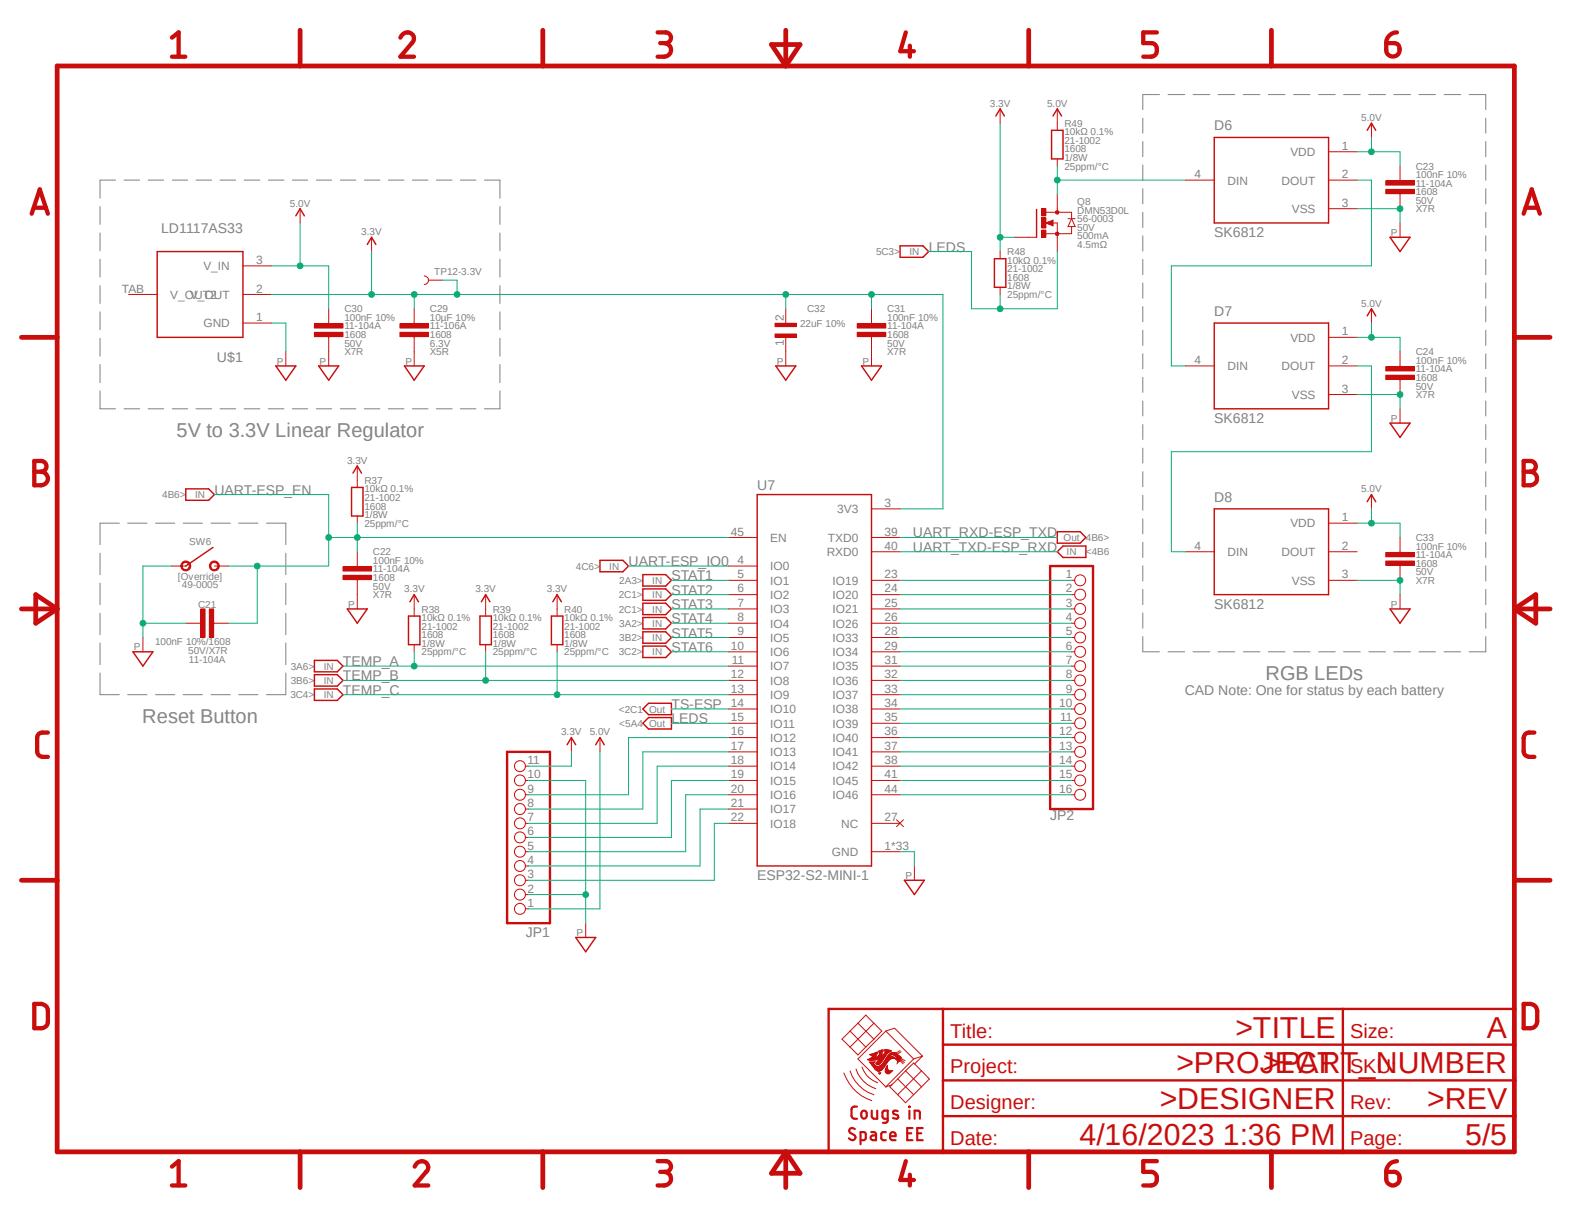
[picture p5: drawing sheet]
<svg xmlns="http://www.w3.org/2000/svg" width="279mm" height="216mm" viewBox="0 0 279 216" stroke-linecap="round" stroke-linejoin="round" font-family="sans-serif">
<path d="M3.4 3.1l272.6 209.7M276 3.1l-272.6 209.7" fill="none" stroke="#fff" stroke-width=".18"/>
<g fill="none" stroke="#808080" stroke-width=".18">
<path d="M206.1 16.8h-3v2.7M207.6 16.8h3M212 16.8h3M216.5 16.8h3M221 16.8h2.9M225.4 16.8h3M229.9 16.8h2.9M234.4 16.8h2.9M238.8 16.8h3M243.3 16.8h3M247.7 16.8h3M252.2 16.8h2.9"/>
<path d="M256.7 16.8h2.9M261.1 16.8h3v2.7M17.8 36.7v3.2M20.5 32h-2.7v3.2M22.1 32h2.7M26.3 32h2.8M30.6 32h2.8M34.8 32h2.8M39.1 32h2.8M43.4 32h2.8M47.7 32h2.8M51.9 32h2.8"/>
<path d="M56.2 32h2.8M60.5 32h2.7M64.8 32h2.7M69 32h2.8M73.3 32h2.8M77.6 32h2.7M81.8 32h2.8M86.1 32h2.8v3.2M88.9 36.7v3.2M203.1 21v2.7M203.1 25.1v2.8M203.1 29.3v2.7"/>
<path d="M203.1 33.5v2.7M203.1 37.7v2.7M264.1 21v2.7M264.1 25.1v2.8M264.1 29.3v2.7M264.1 33.5v2.7M264.1 37.7v2.7M17.8 41.4v3.2M17.8 46.1v3.1M17.8 50.8v3.1M17.8 55.4v3.2M88.9 41.4v3.2"/>
<path d="M88.9 46.1v3.1M88.9 50.8v3.1M88.9 55.4v3.2M203.1 41.9v2.7M203.1 46.1v2.7M203.1 50.3v2.7M203.1 54.5v2.7M203.1 58.7v2.7M264.1 41.9v2.7M264.1 46.1v2.7M264.1 50.3v2.7M264.1 54.5v2.7"/>
<path d="M264.1 58.7v2.7M17.8 60.1v3.2M17.8 64.8v3.2M17.8 69.5v3.1h2.7M22.1 72.6h2.7M26.3 72.6h2.8M30.6 72.6h2.8M34.8 72.6h2.8M39.1 72.6h2.8M43.4 72.6h2.8M47.7 72.6h2.8M51.9 72.6h2.8"/>
<path d="M56.2 72.6h2.8M60.5 72.6h2.7M64.8 72.6h2.7M69 72.6h2.8M73.3 72.6h2.8M77.6 72.6h2.7M81.8 72.6h2.8M88.9 69.5v3.1h-2.8M88.9 60.1v3.2M88.9 64.8v3.2M203.1 62.9v2.6M203.1 67.1v2.6"/>
<path d="M203.1 71.2v2.7M203.1 75.4v2.7M203.1 79.6v2.7M264.1 62.9v2.6M264.1 67.1v2.6M264.1 71.2v2.7M264.1 75.4v2.7M264.1 79.6v2.7M17.8 98.3v3.8M21.2 93h-3.4v3.8M22.7 93h3.4M27.6 93h3.5"/>
<path d="M32.6 93h3.4M37.5 93h3.4M42.4 93h3.4M47.4 93h3.4v3.8M50.8 98.3v3.8M203.1 83.8v2.7M203.1 88v2.7M203.1 92.2v2.7M203.1 96.4v2.7M264.1 83.8v2.7M264.1 88v2.7M264.1 92.2v2.7"/>
<path d="M264.1 96.4v2.7M17.8 103.6v3.8M17.8 109v3.8M17.8 114.3v3.8M17.8 119.6v3.8h3.4M50.8 119.6v3.8h-3.4M50.8 103.6v3.8M50.8 109v3.8M50.8 114.3v3.8M203.1 100.5v2.8M203.1 104.7v2.7M203.1 108.9v2.7"/>
<path d="M203.1 113.1v2.7h3M207.6 115.8h3M212 115.8h3M216.5 115.8h3M221 115.8h2.9M225.4 115.8h3M229.9 115.8h2.9M234.4 115.8h2.9M238.8 115.8h3M243.3 115.8h3M247.7 115.8h3M252.2 115.8h2.9"/>
<path d="M256.7 115.8h2.9M264.1 113.1v2.7h-3M264.1 100.5v2.8M264.1 104.7v2.7M264.1 108.9v2.7M22.7 123.4h3.4M27.6 123.4h3.5M32.6 123.4h3.4M37.5 123.4h3.4M42.4 123.4h3.4"/>
</g>
<g fill="none" stroke="#c90d0c" stroke-width=".85">
<path d="M10.2 11.7h259v193h-259zM53.3 5.4v6.3M96.5 5.4v6.3M137.1 7.9h5.1l-2.5 3.8zM139.7 5.4v6.3M182.8 5.4v6.3M226 5.4v6.3M3.8 59.9h6.4M269.2 59.9h6.3M3.8 108.2h6.4M6.3 105.7l3.9 2.5-3.9 2.5zM269.2 108.2h6.3"/>
<path d="M269.2 108.2l3.8-2.5v5zM3.8 156.4h6.4M269.2 156.4h6.3M53.3 204.7v6.3M96.5 204.7v6.3M139.7 204.7v6.3M139.7 204.7l2.5 3.8h-5.1zM182.8 204.7v6.3M226 204.7v6.3"/>
</g>
<g fill="none" stroke="#c90d0c" stroke-width=".76">
<path d="M30.6 6.7l1.1-.9v4.3M30.6 10.1h2.3M71.2 6.7a1.19 1.19 0 0 1 1.5-.9 1.19 1.19 0 0 1 .7 1.6l-2.2 2.7h2.4M116.9 5.8h1.4a.95 .95 0 0 1 1 .9 .95 .95 0 0 1-1 1h-1M118.1 7.7a1.21 1.21 0 0 1 1.2 1.2 1.21 1.21 0 0 1-1.2 1.2h-1.2M161 5.8l-1 3.3h2.4M161.7 8.1v2M205.6 5.8h-2.4v1.9h1.4a1.23 1.23 0 0 1 1 1.2 1.23 1.23 0 0 1-1 1.2h-1.4M246.4 7.7h1.4a1.21 1.21 0 0 1 .9 1.4 1.21 1.21 0 0 1-1.3 .9 1.09 1.09 0 0 1-1-1.2zM248.3 5.8a1.88 1.88 0 0 0-1.9 1.9M5.6 38l1.5-4.3 1.4 4.3M6 36.9h2.2"/>
<path d="M270.8 38l1.4-4.3 1.5 4.3M271.1 36.9h2.2M6.1 81.9h1.2a.95 .95 0 0 1 1 1 .95 .95 0 0 1-1 .9 1.21 1.21 0 0 1 1.2 1.2 1.21 1.21 0 0 1-1.2 1.2h-1.2zM6.1 83.8h1.2M270.8 81.9h1.2a.95 .95 0 0 1 1 1 .95 .95 0 0 1-1 .9 1.21 1.21 0 0 1 1.2 1.2 1.21 1.21 0 0 1-1.2 1.2h-1.2zM270.8 83.8h1.2M8.5 130.2h-1a.87 .87 0 0 0-.9 .9v2.4a.97 .97 0 0 0 .9 1h1M272.7 130.2h-.9a.94 .94 0 0 0-1 .9v2.4a.97 .97 0 0 0 1 1h.9M6.1 178.4a2.22 2.22 0 0 1 2.2 .5l.2 .7v1.9a1.13 1.13 0 0 1-1.2 1.2h-1.2zM270.8 178.4a2.07 2.07 0 0 1 2.2 .5l.2 .7v1.9a1.21 1.21 0 0 1-1.2 1.2h-1.2zM30.6 207.3l1.1-1v4.4M30.6 210.7h2.3"/>
<path d="M73.7 207.3a1.2 1.2 0 0 1 1.4-1 1.2 1.2 0 0 1 1 1.4l-2.4 3h2.4M116.9 206.3h1.4a.95 .95 0 0 1 1 1 .95 .95 0 0 1-1 .9h-1M118.1 208.2a1.21 1.21 0 0 1 1.2 1.2 1.21 1.21 0 0 1-1.2 1.3h-1.2M161 206.3l-1 3.4h2.4M161.7 208.7v2M205.6 206.3h-2.4v1.9h1.4a1.23 1.23 0 0 1 1 1.2 1.23 1.23 0 0 1-1 1.3h-1.4M246.4 208.2h1.4a1.2 1.2 0 0 1 1 1.4 1.2 1.2 0 0 1-1.3 1 1.2 1.2 0 0 1-1.1-1.1zM248.3 206.3a1.88 1.88 0 0 0-1.9 1.9"/>
</g>
<path d="M167.6 179.3v25.4M238.7 179.3v25.4M269.2 179.3h-121.9v25.4M167.6 198.3h101.6M167.6 192h101.6M167.6 185.6h101.6" fill="none" stroke="#c90d0c" stroke-width=".42"/>
<g fill="none" stroke="#c90d0c" stroke-width=".18">
<path d="M53.3 37.1v2.5M22.9 52.3h5M43.2 57.4h5.1M43.2 52.3h5.1M43.2 47.2h5.1M73.6 54.9v2.5M73.6 59.9v2.6M50.8 62.5v2.5M129.5 95.5h5.1M154.9 95.5h5.1M154.9 98h5.1M154.9 90.4h5.1"/>
<path d="M129.5 100.6h5.1M129.5 103.1h5.1M129.5 105.7h5.1M129.5 108.2h5.1M129.5 110.7h5.1M129.5 115.8h5.1M129.5 113.3h5.1M129.5 118.4h5.1M154.9 103.1h5.1M154.9 105.7h5.1M154.9 108.2h5.1M154.9 110.7h5.1"/>
<path d="M154.9 115.8h5.1M154.9 113.3h5.1M154.9 118.4h5.1M129.5 120.9h5.1M129.5 123.4h5.1M129.5 126h5.1M129.5 128.5h5.1M129.5 131.1h5.1M129.5 133.6h5.1M129.5 136.1h5.1M129.5 138.7h5.1M154.9 120.9h5.1"/>
<path d="M154.9 123.4h5.1M154.9 126h5.1M154.9 128.5h5.1M154.9 131.1h5.1M154.9 133.6h5.1M154.9 136.1h5.1M154.9 138.7h5.1M129.5 141.2h5.1M129.5 143.8h5.1M129.5 146.3h5.1M154.9 141.2h5.1M154.9 146.3h5.1"/>
<path d="M154.9 151.3h5.1M159.3 145.7l1.3 1.2M160.6 145.7l-1.3 1.2M150 190.7a7.9 7.9 0 0 0 4.9 4.9M151.1 190.3a6.6 6.6 0 0 0 4.2 4.2M151.1 186.1l1.4 1.4 1.4-1.4M151.1 183.2l2.8 2.9M152.1 189.9a5.5 5.5 0 0 0 3.6 3.6M152.5 181.8l1.4-1.4 2.8 2.8-1.4 1.5M152.5 181.8l-2.9 2.9 1.5 1.4M152.5 181.8l2.8 2.9M153.2 189.6a4.4 4.4 0 0 0 2.8 2.8"/>
<path d="M154.3 188.3h1.6M154.3 188.3h1.3M154.5 188.2l-.3 .1 .7 .1 1.3-.3-.3 .6M154.5 188.2h2.6M154.6 188.8h.8M154.6 187.4h1.1M154.6 188.8h.7M154.7 188.1h2.4M154.7 188.9h.5M154.7 187.5h1M154.7 188.9l.7 1M154.8 189h.5"/>
<path d="M154.8 188h2.4M154.9 189.1h.4M154.9 187.6h.8M154.9 187.3h.9M154.9 189.2h.5M154.9 187.9l-.4 .3M154.9 187.9h2.3M155 187.8h.6M155 189.3h.5M155.1 189.4h.5M155.1 187.7h.6M155.2 189.6h2"/>
<path d="M155.2 187.2h.7M155.2 188.9l.1 .2M155.3 189.7h1.8M155.3 184.7l-1.4 1.4M155.3 181.8l-4.2 4.3M155.3 189.1l.5 .4M155.4 189.8h1.6M155.4 189.9h1.5M155.4 189.9l.2 .2M155.5 188.7h.1M155.5 187.1h.4M155.5 190h1.3"/>
<path d="M155.5 188.7h-1l.2 .2M155.5 188.7l-.3 .2M155.6 190.1a.7 .7 0 0 0 .9 .1M155.6 190.1h1.2M155.7 190.2h1M155.7 189h.7M155.7 188.9h.8M155.7 187h.2M155.8 188.8h.7M155.8 190.2h.7M155.8 189.1h.5M155.8 187.8h1.5"/>
<path d="M155.9 188.8h.7M155.9 186.9h.1M155.9 186.9l-.3 1 .6-.3M155.9 186.9l-1.3 .5 .6 .3-.3 .2M155.9 188.7h.8M156 188.6h.8M156 187.7h1.4M156 188.5h.8M156.1 188.4h.8M156.1 187.7h1.3M156.1 188.3h.8M156.2 188.3h.8"/>
<path d="M156.2 187.6h1.2M156.2 186.8l.1 .3h.1l-.1 .3M156.2 187.5h.5M156.2 186.9h.6M156.2 186.8h.7M156.3 190.8h.1M156.3 189.5h.9M156.3 187h.5M156.3 187.4l-.1 .2M156.3 187.4h.4M156.3 187.3h.4M156.3 187.2h.5"/>
<path d="M156.4 190.7l.1-.1-.2 .2M156.4 187.1h.4M156.4 189.4l-1.2 .1M156.4 189.4h.9M156.4 186.7l-.2 .1M156.4 186.7h.5M156.5 190.7h-.3l.2 .2M156.5 189.3h.9M156.7 189.2h.7M156.7 186.6h.3l-.1 .3h-.7M156.7 186.6l-.3 .1M156.7 186.6h.2"/>
<path d="M156.7 190.2h-.2M156.7 187.4l.1 .2 .1-.1M156.8 186.9l-.1 .5M156.8 189.1h.7M156.8 189h.7M156.8 190l-.1 .2M156.9 188.9h.7M156.9 187.5h.6M157 188.8h.6M157 187.4h.6M157.1 188.2l-.5 .6a.57 .57 0 0 1-.9 .2l.2-.3M157.1 188.8h.6"/>
<path d="M157.1 188.8l-.7 .6M157.1 188.7h.7M157.1 187.3h.5M157.1 189.7l-.3 .3M157.2 187.2l-.3 .3M157.2 188.6h.6M157.2 187.2h.5M157.2 188.5h.7M157.3 188.4h.7M157.3 187.8l-.2 .4M157.3 187.1h.5M157.3 186.8h1"/>
<path d="M157.3 186.7h1M157.3 186.6h.8M157.3 187h.6M157.4 190.3h1.1M157.4 190.4h1.1M157.4 190.2h.6M157.4 190.2h.5M157.4 188.3h.7M157.4 190.5h1M157.4 190.1h.4M157.4 190h.4M157.4 186.9h.8"/>
<path d="M157.4 188.3h.8M157.4 186.9h.6M157.4 183.2l5 5M157.4 183.2l-4.9 5 5 5M157.4 183.2l1.6-.5 5 5M157.4 190.6h.9M157.4 189.9h.3M157.4 188.2h.9M157.5 189.8h.2M157.5 188.1h1.1M157.5 188.1l-.4 .7M157.5 190.7h.7"/>
<path d="M157.5 189.7h.2M157.6 189.7h.1M157.6 188h1.4M157.6 189.6h.1M157.6 187.9h1.4M157.6 189.5h.1M157.6 187.8h1.2M157.7 190.8h.3M157.7 189.4v-.1l-.3 .8v.5M157.7 189.4v.3M157.7 189.7l.1 .3M157.7 189.4h.1"/>
<path d="M157.7 187.7h.4M157.8 190l.3 .3M157.8 187.7h.3M157.9 187.6h.3M157.9 187.5h.4M158 187.4h1.6M158.2 186.9l-.5 .3-.4 .6M158.2 186.9l.3-.2-1.2-.2v.3h.1l-.2 .4M158.2 190.3l.5-.1-.7 .6h-.3l-.3-.2M158.2 187.2h1.1M158.3 187.5l-.3 .2 .7 .1 .5 .4M158.3 187.1h.9"/>
<path d="M158.3 187.1a1.08 1.08 0 0 1 1.4 .4l.5 .4M158.3 187.1l-.8 1M158.3 187.5a.79 .79 0 0 1 1.1 .7h-.1l.2 .3M158.5 190.2h.1M158.8 187.5h.8M159 187.6h.8M159 188.1l.2 .1M159.1 187.7h.8M159.2 188.2h.1M159.2 188.1a1.53 1.53 0 0 0-1.8 1l-.3 .6M159.2 187.7h.8M159.3 187.8h.8"/>
<path d="M159.3 188.3h.8M159.3 187.9h.9M159.3 188h.8M159.4 188.3h.6M159.4 188.2h.7M159.4 188.1h.7M159.5 188.4h.5M159.5 188.8l-.1 .3M159.5 188.6h.3M159.5 188.5h.4M159.5 188.5l.1 .2M159.6 191.7l-1.4 1.4 1.4 1.4"/>
<path d="M159.6 191.7l2.8 2.8M159.6 188.8h.1M159.6 188.7h.1M159.6 188.7l-.1 .1M159.9 188.4l.6 .6M160 186.7l-.8 .5M160 188.4l-.4 .3M160.1 188.3l.6 .5M160.1 188.3l-.1 .1M160.1 188.1l.8 .4M160.1 186.9l-.7 .4h-1.3M160.2 187.9l-.1 .4"/>
<path d="M161 190.3l1.4-1.4 1.4 1.4M161 190.3l-1.4 1.4M161 190.3l2.8 2.8M162.4 188.2l-5 4.9 1.1-.3M163.8 190.3l1.4 1.4-4.2 4.3-1.4-1.5M163.8 190.3l-4.2 4.2M164 187.7l-1.6 .5M164 187.7l-1.4 1.4"/>
</g>
<g fill="none" stroke="#c90d0c" stroke-width=".38">
<path d="M152.3 196.6l-.7 .1-.3 .4 .1 1.4 .4 .3h.5M153.2 197.6a.49 .49 0 0 1 .5-.2 .49 .49 0 0 1 .4 .4v.5a.49 .49 0 0 1-.5 .5 .49 .49 0 0 1-.5-.5zM154.9 197.4v1l.4 .4h.6v-1.4M157.8 198.8h-.6l-.3-.2-.1-.9 .2-.3h.8v1.7l-.4 .4h-.5M159.6 197.4a.61 .61 0 0 0-.9 .2l.2 .4 .6 .2 .2 .3a.63 .63 0 0 1-1 .2M161.6 196.6l.1 .1zM161.6 197.4v1.4M162.6 198.8v-1.4h.6l.2 .1 .1 1.3M151.9 200.6a.6 .6 0 0 0-1 .3l.3 .4 .6 .4a.51 .51 0 0 1 .2 .7 .51 .51 0 0 1-.7 .2l-.4-.3M153 202.6h.5l.3-.2 .1-.9-.2-.3h-.7v2.1M154.9 201.2h.6l.2 .3v1.1h-.5a.42 .42 0 0 1-.5-.4 .42 .42 0 0 1 .5-.4h.5M157.4 201.2h-.6l-.2 .3 .1 .9 .3 .2h.4"/>
<path d="M158.2 201.9h1a.51 .51 0 0 0-.4-.7 .51 .51 0 0 0-.6 .4l.1 .8 .3 .2h.6M161.2 201.4h.8M162.2 200.4h-1v2.2h1M163 201.4h.7M164 200.4h-1v2.2h1"/>
</g>
<path d="M52.6 38.4l.7-1.3 .8 1.3M27.9 44.7h15.3v15.2h-15.3zM49 65h3.6l-1.8 2.6zM134.6 87.9h20.3v66h-20.3z" fill="none" stroke="#c90d0c" stroke-width=".25"/>
<path d="M71.1 57.5h5.1v.8h-5.1z" fill-rule="evenodd" fill="#c90d0c"/>
<path d="M71.1 57.5h5.1v.8h-5.1z" fill="none" stroke="#c90d0c" stroke-width=".18"/>
<path d="M71.1 59.1h5.1v.7h-5.1z" fill-rule="evenodd" fill="#c90d0c"/>
<path d="M58.4 54.9v2.5M58.4 59.9v2.6M71.1 59.1h5.1v.7h-5.1zM73.6 57.4v.1M73.6 59.8v.1" fill="none" stroke="#c90d0c" stroke-width=".18"/>
<path d="M55.9 57.5h5.1v.8h-5.1z" fill-rule="evenodd" fill="#c90d0c"/>
<path d="M55.9 57.5h5.1v.8h-5.1z" fill="none" stroke="#c90d0c" stroke-width=".18"/>
<path d="M55.9 59.1h5.1v.7h-5.1z" fill-rule="evenodd" fill="#c90d0c"/>
<path d="M55.9 59.1h5.1v.7h-5.1zM58.4 57.4v.1M58.4 59.8v.1M154.9 54.9v2.5M154.9 59.9v2.6M58.4 62.5v2.5M73.6 62.5v2.5M162.5 153.9v2.5" fill="none" stroke="#c90d0c" stroke-width=".18"/>
<path d="M56.6 65h3.6l-1.8 2.6zM71.9 65h3.5l-1.8 2.6zM160.7 156.4h3.6l-1.8 2.6z" fill="none" stroke="#c90d0c" stroke-width=".25"/>
<path d="M152.4 57.5h5v.8h-5z" fill-rule="evenodd" fill="#c90d0c"/>
<path d="M152.4 57.5h5v.8h-5z" fill="none" stroke="#c90d0c" stroke-width=".18"/>
<path d="M152.4 59.1h5v.7h-5z" fill-rule="evenodd" fill="#c90d0c"/>
<path d="M152.4 59.1h5v.7h-5zM154.9 57.4v.1M154.9 59.8v.1" fill="none" stroke="#c90d0c" stroke-width=".18"/>
<path d="M137.8 59.4h3.8v.5h-3.8z" fill-rule="evenodd" fill="#c90d0c"/>
<path d="M137.8 59.4h3.8v.5h-3.8z" fill="none" stroke="#c90d0c" stroke-width=".18"/>
<path d="M137.8 57.4h3.8v.6h-3.8z" fill-rule="evenodd" fill="#c90d0c"/>
<path d="M137.8 57.4h3.8v.6h-3.8zM139.7 54.9v2.5M139.7 59.9v5.1M154.9 62.5v2.5M30.5 100.6h2.5" fill="none" stroke="#c90d0c" stroke-width=".18"/>
<path d="M137.9 65h3.5l-1.7 2.6zM153.1 65h3.6l-1.8 2.6zM114.3 102.1h4l1 1-1 1h-4zM114.3 104.6h4l1 1.1-1 1h-4zM114.3 107.2h4l1 1-1 1h-4zM114.3 109.7h4l1 1-1 1.1h-4zM114.3 112.3h4l1 1-1 1h-4zM114.3 114.8h4l1 1-1 1h-4z" fill="none" stroke="#c90d0c" stroke-width=".25"/>
<path d="M32.5 99.9a.89 .89 0 0 1 1.3 .3 .89 .89 0 0 1-.6 1.2 .89 .89 0 0 1-1.1-.8h.3a.64 .64 0 0 1 .9-.6 .64 .64 0 0 1 .2 1.1 .64 .64 0 0 1-1.1-.3v-.2h-.3z" fill-rule="evenodd" fill="#c90d0c"/>
<path d="M32.5 99.9a.89 .89 0 0 1 1.3 .3 .89 .89 0 0 1-.6 1.2 .89 .89 0 0 1-1.1-.8h.3a.64 .64 0 0 1 .9-.6 .64 .64 0 0 1 .2 1.1 .64 .64 0 0 1-1.1-.3v-.2h-.3z" fill="none" stroke="#c90d0c" stroke-width=".18"/>
<path d="M37.5 99.9a.89 .89 0 0 1 1.4 .3 .89 .89 0 0 1-.6 1.2 .89 .89 0 0 1-1.1-.8h.3a.64 .64 0 0 1 .9-.6 .64 .64 0 0 1 .1 1.1 .64 .64 0 0 1-1-.3v-.2h-.3z" fill-rule="evenodd" fill="#c90d0c"/>
<path d="M37.5 99.9a.89 .89 0 0 1 1.4 .3 .89 .89 0 0 1-.6 1.2 .89 .89 0 0 1-1.1-.8h.3a.64 .64 0 0 1 .9-.6 .64 .64 0 0 1 .1 1.1 .64 .64 0 0 1-1-.3v-.2h-.3zM33 110.7h2.6M38.1 100.6h2.5M38.1 110.7h2.5" fill="none" stroke="#c90d0c" stroke-width=".18"/>
<path d="M37.8 97.3l-4.8 3.3" fill="none" stroke="#c90d0c" stroke-width=".25"/>
<path d="M35.7 108.2h.7v5.1h-.7z" fill-rule="evenodd" fill="#c90d0c"/>
<path d="M35.7 108.2h.7v5.1h-.7z" fill="none" stroke="#c90d0c" stroke-width=".18"/>
<path d="M37.2 108.2h.8v5.1h-.8z" fill-rule="evenodd" fill="#c90d0c"/>
<path d="M63.5 98v2.6M35.6 110.7h.1M37.2 108.2h.8v5.1h-.8zM38 110.7h.1M63.5 103.1v2.6" fill="none" stroke="#c90d0c" stroke-width=".18"/>
<path d="M61 100.7h5v.8h-5z" fill-rule="evenodd" fill="#c90d0c"/>
<path d="M61 100.7h5v.8h-5z" fill="none" stroke="#c90d0c" stroke-width=".18"/>
<path d="M61 102.2h5v.8h-5z" fill-rule="evenodd" fill="#c90d0c"/>
<g fill="none" stroke="#c90d0c" stroke-width=".18">
<path d="M210.7 32h5.1M236.1 32h5.1M236.1 27h5.1M236.1 37.1h5.1M243.8 21.9v2.5M248.8 29.5v2.5M248.8 34.5v2.6M248.8 39.6v2.6M66 42.2v2.5M63.5 82.8v3.8M63.5 91.7v1.3M25.4 113.3v2.5"/>
<path d="M61 102.2h5v.8h-5zM63.5 100.6v.1M63.5 103v.1M63.5 105.7v2.5M73.6 105.7v3.8M73.6 114.6v1.2M86.3 105.7v3.8M86.3 114.6v1.2M99 105.7v3.8M99 114.6v1.2M190.5 103.1h.5M190.5 105.7h.5"/>
<path d="M190.5 108.2h.5M190.5 110.7h.5M190.5 113.3h.5M190.5 115.8h.5M190.5 118.4h.5M190.5 120.9h.5M190.5 123.4h.5M190.5 126h.5M190.5 128.5h.5M190.5 131.1h.5M190.5 133.6h.5M190.5 136.1h.5"/>
<path d="M190.5 138.7h.5M190.5 141.2h.5"/>
<circle cx="192" cy="103.1" r=".98"/>
<circle cx="192" cy="105.7" r=".98"/>
<circle cx="192" cy="118.4" r=".98"/>
<circle cx="192" cy="108.2" r=".98"/>
<circle cx="192" cy="110.7" r=".98"/>
<circle cx="192" cy="113.3" r=".98"/>
<circle cx="192" cy="115.8" r=".98"/>
<circle cx="192" cy="136.1" r=".98"/>
<circle cx="192" cy="133.6" r=".98"/>
<circle cx="192" cy="131.1" r=".98"/>
<circle cx="192" cy="138.7" r=".98"/>
<circle cx="192" cy="123.4" r=".98"/>
<circle cx="192" cy="128.5" r=".98"/>
<circle cx="192" cy="126" r=".98"/>
<circle cx="192" cy="120.9" r=".98"/>
<circle cx="192" cy="141.2" r=".98"/>
</g>
<g fill="none" stroke="#c90d0c" stroke-width=".25">
<path d="M215.8 24.4h20.3v15.2h-20.3zM243 23.2l.8-1.3 .7 1.3M65.3 43.4l.7-1.2 .8 1.2M247.1 42.2h3.5l-1.8 2.5zM33 86.9h4.1l1 1-1 1h-4.1zM62.5 86.6h2v5.1h-2zM62.7 84.1l.8-1.3 .8 1.3M106.6 99.6h4.1l1 1-1 1h-4.1zM187.9 98l1-1h4.1v2.1h-4.1zM23.6 115.8h3.6l-1.8 2.6zM55.9 117.3h4l1.1 1.1-1.1 1h-4zM55.9 119.9h4l1.1 1-1.1 1h-4z"/>
<path d="M61.7 108.2h3.6l-1.8 2.5zM72.6 109.5h2v5.1h-2zM72.9 106.9l.7-1.2 .8 1.2M85.3 109.5h2v5.1h-2zM85.6 106.9l.7-1.2 .8 1.2M98 109.5h2v5.1h-2zM98.3 106.9l.7-1.2 .8 1.2M55.9 122.4h4l1.1 1-1.1 1.1h-4zM114.3 126l1-1h4v2h-4zM114.3 128.5l1-1h4v2h-4z"/>
</g>
<path d="M186.6 100.6h7.7v43.2h-7.7z" fill="none" stroke="#c90d0c" stroke-width=".42"/>
<path d="M246.3 32.1h5.1v.8h-5.1z" fill-rule="evenodd" fill="#c90d0c"/>
<path d="M246.3 32.1h5.1v.8h-5.1z" fill="none" stroke="#c90d0c" stroke-width=".18"/>
<path d="M246.3 33.7h5.1v.7h-5.1z" fill-rule="evenodd" fill="#c90d0c"/>
<path d="M246.3 33.7h5.1v.7h-5.1zM248.8 32v.1M248.8 34.4v.1M236.1 59.9h5.1M243.8 54.9v2.5M210.7 65h5.1M236.1 65h5.1M236.1 70.1h5.1M248.8 62.5v2.5M248.8 67.6v2.5M248.8 72.6v2.6" fill="none" stroke="#c90d0c" stroke-width=".18"/>
<path d="M215.8 57.4h20.3v15.2h-20.3zM243 56.1l.8-1.2 .7 1.2M247.1 75.2h3.5l-1.8 2.5z" fill="none" stroke="#c90d0c" stroke-width=".25"/>
<path d="M246.3 65.2h5.1v.7h-5.1z" fill-rule="evenodd" fill="#c90d0c"/>
<path d="M246.3 65.2h5.1v.7h-5.1z" fill="none" stroke="#c90d0c" stroke-width=".18"/>
<path d="M246.3 66.7h5.1v.7h-5.1z" fill-rule="evenodd" fill="#c90d0c"/>
<path d="M246.3 66.7h5.1v.7h-5.1zM248.8 65v.2M248.8 67.4v.2M210.7 98h5.1M236.1 98h5.1M236.1 93h5.1M243.8 87.9v2.5M248.8 95.5v2.5M236.1 103.1h5.1M248.8 100.6v2.5M248.8 105.7v2.5" fill="none" stroke="#c90d0c" stroke-width=".18"/>
<path d="M215.8 90.4h20.3v15.3h-20.3zM243 89.2l.8-1.3 .7 1.3M247.1 108.2h3.5l-1.8 2.5z" fill="none" stroke="#c90d0c" stroke-width=".25"/>
<path d="M246.3 98.2h5.1v.7h-5.1z" fill-rule="evenodd" fill="#c90d0c"/>
<path d="M246.3 98.2h5.1v.7h-5.1z" fill="none" stroke="#c90d0c" stroke-width=".18"/>
<path d="M246.3 99.7h5.1v.8h-5.1z" fill-rule="evenodd" fill="#c90d0c"/>
<g fill="none" stroke="#c90d0c" stroke-width=".18">
<path d="M185.9 37.7h4.6v1.2M185.9 39.6l1.3-.5v1zM187 39.6h.9v2.6M187.9 37.1v.6M189.8 38.9h1.3M190.5 38.9l.6 1.4h-1.3zM75.4 49a.76 .76 0 0 1 .8 .8 .76 .76 0 0 1-.8 .7M76.2 49.8h2.5M182.8 42.2h1.3M185.9 41.5h4.6M246.3 99.7h5.1v.8h-5.1zM248.8 98v.2"/>
<path d="M248.8 100.5v.1M93.4 138.7h.5M93.4 136.1h.5M101.6 131.1v2.5M106.6 131.1v2.5M93.4 159h.5M93.4 156.4h.5M93.4 153.9h.5M93.4 151.3h.5M93.4 148.8h.5M93.4 146.3h.5M93.4 143.8h.5"/>
<path d="M93.4 141.2h.5M93.4 161.5h.5M104.1 164v2.6"/>
<circle cx="92.4" cy="138.7" r=".98"/>
<circle cx="92.4" cy="136.1" r=".98"/>
<circle cx="92.4" cy="153.9" r=".98"/>
<circle cx="92.4" cy="151.3" r=".98"/>
<circle cx="92.4" cy="141.2" r=".98"/>
<circle cx="92.4" cy="156.4" r=".98"/>
<circle cx="92.4" cy="148.8" r=".98"/>
<circle cx="92.4" cy="143.8" r=".98"/>
<circle cx="92.4" cy="159" r=".98"/>
<circle cx="92.4" cy="146.3" r=".98"/>
<circle cx="92.4" cy="161.5" r=".98"/>
</g>
<path d="M184.2 37.2v5M160 43.7h4l1.1 1-1.1 1h-4zM187.9 94.5h4.1l1 1-1 1h-4.1zM100.8 132.3l.8-1.2 .7 1.2M105.9 132.3l.7-1.2 .8 1.2M102.3 166.6h3.6l-1.8 2.5z" fill="none" stroke="#c90d0c" stroke-width=".25"/>
<path d="M90.1 133.6h7.6v30.4h-7.6z" fill="none" stroke="#c90d0c" stroke-width=".42"/>
<path d="M187 39.4l-.9 .2 .9 .3v-.3h-.2" fill="none" stroke="#c90d0c" stroke-width=".34"/>
<path d="M187.7 41.3h.4v.5h-.4z" fill-rule="evenodd" fill="#c90d0c"/>
<path d="M187.7 41.3h.4v.5h-.4z" fill="none" stroke="#c90d0c" stroke-width=".18"/>
<path d="M187.7 37.5h.4v.5h-.4z" fill-rule="evenodd" fill="#c90d0c"/>
<path d="M187.7 37.5h.4v.5h-.4z" fill="none" stroke="#c90d0c" stroke-width=".18"/>
<path d="M185.1 40.9h.8v1.3h-.8z" fill-rule="evenodd" fill="#c90d0c"/>
<path d="M185.1 40.9h.8v1.3h-.8z" fill="none" stroke="#c90d0c" stroke-width=".18"/>
<path d="M185.1 37.1h.8v1.3h-.8z" fill-rule="evenodd" fill="#c90d0c"/>
<path d="M185.1 37.1h.8v1.3h-.8z" fill="none" stroke="#c90d0c" stroke-width=".18"/>
<path d="M185.1 38.7h.8v1.8h-.8z" fill-rule="evenodd" fill="#c90d0c"/>
<path d="M177.8 19.3v2.6M187.9 19.3v3.9M185.1 38.7h.8v1.8h-.8zM187.9 28.2v1.3M187.9 34.5v2.6M177.8 44.7v1.3M177.8 51.1v1.2M180.3 42.2h2.5M187.9 42.2v2.5M190.5 40.3v1.2" fill="none" stroke="#c90d0c" stroke-width=".18"/>
<path d="M177 20.6l.8-1.3 .7 1.3M186.9 23.2h2v5h-2zM187.2 20.6l.7-1.3 .8 1.3M176.7 46h2.1v5.1h-2.1z" fill="none" stroke="#c90d0c" stroke-width=".25"/>
<path d="M53.3 39.6v7.6M48.3 47.2h10.1v7.7" fill="none" stroke="#0dab76" stroke-width=".18"/>
<circle cx="53.3" cy="47.2" r=".51" fill="#0dab76"/>
<g fill="none" stroke="#0dab76" stroke-width=".18">
<path d="M241.2 27h7.6v2.5M243.8 24.4v2.6"/>
<circle cx="53.3" cy="47.2" r=".51"/>
</g>
<circle cx="243.8" cy="27" r=".51" fill="#0dab76"/>
<g fill="none" stroke="#0dab76" stroke-width=".18">
<path d="M241.2 59.9h7.6v2.6M243.8 57.4v2.5"/>
<circle cx="243.8" cy="27" r=".51"/>
</g>
<circle cx="243.8" cy="59.9" r=".51" fill="#0dab76"/>
<g fill="none" stroke="#0dab76" stroke-width=".18">
<path d="M241.2 93h7.6v2.5M243.8 90.4v2.6"/>
<circle cx="243.8" cy="59.9" r=".51"/>
</g>
<circle cx="243.8" cy="93" r=".51" fill="#0dab76"/>
<g fill="none" stroke="#0dab76" stroke-width=".18">
<path d="M48.3 57.4h2.5v5.1M25.4 110.7h7.6M30.5 100.6h-5.1v12.7M106.6 133.6v27.9h-12.7M160 151.3h2.5v2.6"/>
<circle cx="243.8" cy="93" r=".51"/>
</g>
<circle cx="25.4" cy="110.7" r=".51" fill="#0dab76"/>
<g fill="none" stroke="#0dab76" stroke-width=".18">
<path d="M241.2 37.1h7.6v2.5"/>
<circle cx="25.4" cy="110.7" r=".51"/>
</g>
<circle cx="248.8" cy="37.1" r=".51" fill="#0dab76"/>
<g fill="none" stroke="#0dab76" stroke-width=".18">
<path d="M241.2 70.1h7.6v2.5"/>
<circle cx="248.8" cy="37.1" r=".51"/>
</g>
<circle cx="248.8" cy="70.1" r=".51" fill="#0dab76"/>
<g fill="none" stroke="#0dab76" stroke-width=".18">
<path d="M241.2 103.1h7.6v2.6"/>
<circle cx="248.8" cy="70.1" r=".51"/>
</g>
<circle cx="248.8" cy="103.1" r=".51" fill="#0dab76"/>
<g fill="none" stroke="#0dab76" stroke-width=".18">
<path d="M93.9 138.7h10.2v25.3M93.9 159h10.2"/>
<circle cx="248.8" cy="103.1" r=".51"/>
</g>
<circle cx="104.1" cy="159" r=".51" fill="#0dab76"/>
<g fill="none" stroke="#0dab76" stroke-width=".18">
<path d="M40.6 100.6h17.8M45.7 100.6v10.1h-5.1M119.3 103.1h10.2M119.3 105.7h10.2M119.3 108.2h10.2M119.3 110.7h10.2M119.3 113.3h10.2M119.3 115.8h10.2"/>
<circle cx="104.1" cy="159" r=".51"/>
</g>
<circle cx="45.7" cy="100.6" r=".51" fill="#0dab76"/>
<g fill="none" stroke="#0dab76" stroke-width=".18">
<path d="M58.4 95.5v5.1M63.5 93v2.5h66"/>
<circle cx="45.7" cy="100.6" r=".51"/>
</g>
<circle cx="63.5" cy="95.5" r=".51" fill="#0dab76"/>
<g fill="none" stroke="#0dab76" stroke-width=".18">
<path d="M38.1 87.9h20.3v7.6h5.1v2.5"/>
<circle cx="63.5" cy="95.5" r=".51"/>
</g>
<circle cx="58.4" cy="95.5" r=".51" fill="#0dab76"/>
<g fill="none" stroke="#0dab76" stroke-width=".18">
<path d="M48.3 52.3h119.3v38.1M73.6 52.3v2.6M160 95.5h27.9M160 98h27.9M111.7 100.6h17.8M119.3 126h10.2"/>
<circle cx="58.4" cy="95.5" r=".51"/>
</g>
<circle cx="73.6" cy="52.3" r=".51" fill="#0dab76"/>
<g fill="none" stroke="#0dab76" stroke-width=".18">
<path d="M139.7 52.3v2.6M160 90.4h7.6"/>
<circle cx="73.6" cy="52.3" r=".51"/>
</g>
<circle cx="139.7" cy="52.3" r=".51" fill="#0dab76"/>
<g fill="none" stroke="#0dab76" stroke-width=".18">
<path d="M154.9 52.3v2.6"/>
<circle cx="139.7" cy="52.3" r=".51"/>
</g>
<circle cx="154.9" cy="52.3" r=".51" fill="#0dab76"/>
<g fill="none" stroke="#0dab76" stroke-width=".18">
<path d="M66 44.7v7.6"/>
<circle cx="154.9" cy="52.3" r=".51"/>
</g>
<circle cx="66" cy="52.3" r=".51" fill="#0dab76"/>
<g fill="none" stroke="#0dab76" stroke-width=".18">
<path d="M81.2 49.8v2.5"/>
<circle cx="66" cy="52.3" r=".51"/>
</g>
<circle cx="81.2" cy="52.3" r=".51" fill="#0dab76"/>
<g fill="none" stroke="#0dab76" stroke-width=".18">
<path d="M177.8 21.9v22.8M78.7 49.8h2.5M177.8 42.2h2.5M101.6 133.6v2.5h-7.7"/>
<circle cx="81.2" cy="52.3" r=".51"/>
</g>
<circle cx="177.8" cy="42.2" r=".51" fill="#0dab76"/>
<g fill="none" stroke="#0dab76" stroke-width=".18">
<path d="M61 118.4h68.5M73.6 115.8v2.6"/>
<circle cx="177.8" cy="42.2" r=".51"/>
</g>
<circle cx="73.6" cy="118.4" r=".51" fill="#0dab76"/>
<g fill="none" stroke="#0dab76" stroke-width=".18">
<path d="M86.3 115.8v5.1M61 120.9h68.5"/>
<circle cx="73.6" cy="118.4" r=".51"/>
</g>
<circle cx="86.3" cy="120.9" r=".51" fill="#0dab76"/>
<g fill="none" stroke="#0dab76" stroke-width=".18">
<path d="M99 115.8v7.6M61 123.4h68.5"/>
<circle cx="86.3" cy="120.9" r=".51"/>
</g>
<circle cx="99" cy="123.4" r=".51" fill="#0dab76"/>
<g fill="none" stroke="#0dab76" stroke-width=".18">
<path d="M165.1 44.7h7.6v10.2h15.2v-10.2M177.8 52.3v2.6M160 103.1h30.5M160 105.7h30.5M160 108.2h30.5M160 110.7h30.5M160 113.3h30.5M160 115.8h30.5M160 118.4h30.5M119.3 128.5h10.2M129.5 131.1h-17.8v10.1h-17.8M129.5 133.6h-15.2v10.2h-20.4"/>
<path d="M129.5 136.1h-12.7v10.2h-22.9M129.5 138.7h-10.2v10.1h-25.4M160 120.9h30.5M160 123.4h30.5M160 126h30.5M160 128.5h30.5M160 131.1h30.5M160 133.6h30.5M160 136.1h30.5M160 138.7h30.5M129.5 141.2h-7.6v10.1h-28M129.5 143.8h-5.1v10.1h-30.5"/>
<path d="M129.5 146.3h-2.5v10.1h-33.1M160 141.2h30.5"/>
<circle cx="99" cy="123.4" r=".51"/>
</g>
<circle cx="177.8" cy="54.9" r=".51" fill="#0dab76"/>
<g fill="none" stroke="#0dab76" stroke-width=".18">
<path d="M187.9 32h22.8M187.9 29.5v5M241.2 32h2.6v15.2h-35.6v17.8h2.5M241.2 65h2.6v15.3h-35.6v17.7h2.5"/>
<circle cx="177.8" cy="54.9" r=".51"/>
</g>
<circle cx="187.9" cy="32" r=".51" fill="#0dab76"/>
<circle cx="187.9" cy="32" r=".51" fill="none" stroke="#0dab76" stroke-width=".18"/>
<g font-size="5.4" fill="#c90d0c">
<text x="219.6" y="184.4">&gt;TITLE</text>
<text x="264.3" y="184.4">A</text>
<text x="209.1" y="190.7">&gt;PROJECT</text>
<text x="224.5" y="190.7">&gt;PART_NUMBER</text>
<text x="206.1" y="197.1">&gt;DESIGNER</text>
<text x="253.6" y="197.1">&gt;REV</text>
<text x="191.9" y="203.4">4/16/2023 1:36 PM</text>
<text x="260.4" y="203.4">5/5</text>
</g>
<g font-size="3.6" fill="#808080">
<text x="31.4" y="77.7">5V to 3.3V Linear Regulator</text>
<text x="224.9" y="120.9">RGB LEDs</text>
<text x="25.3" y="128.5">Reset Button</text>
</g>
<g font-size="3.6" fill="#c90d0c">
<text x="168.9" y="184.4">Title:</text>
<text x="239.9" y="184.4">Size:</text>
<text x="168.9" y="190.7">Project:</text>
<text x="240" y="190.7">SKU:</text>
<text x="168.9" y="197.1">Designer:</text>
<text x="239.9" y="197.1">Rev:</text>
<text x="168.9" y="203.4">Date:</text>
<text x="239.9" y="203.4">Page:</text>
</g>
<g font-size="2.5" fill="#808080">
<text x="215.8" y="23.2">D6</text>
<text x="28.6" y="41.4">LD1117AS33</text>
<text x="165.1" y="44.7">LEDS</text>
<text x="215.8" y="42.2">SK6812</text>
<text x="215.8" y="56.1">D7</text>
<text x="38.6" y="64.3">U$1</text>
<text x="215.8" y="75.2">SK6812</text>
<text x="38.1" y="87.9">UART-ESP_EN</text>
<text x="134.6" y="87">U7</text>
<text x="215.8" y="89.2">D8</text>
<text x="162.3" y="95.5">UART_RXD-ESP_TXD</text>
<text x="111.7" y="100.6">UART-ESP_IO0</text>
<text x="162.3" y="98">UART_TXD-ESP_RXD</text>
<text x="119.3" y="103.1">STAT1</text>
<text x="119.3" y="105.7">STAT2</text>
<text x="119.3" y="108.2">STAT3</text>
<text x="119.3" y="110.7">STAT4</text>
<text x="119.3" y="113.3">STAT5</text>
<text x="215.8" y="108.2">SK6812</text>
<text x="61" y="118.4">TEMP_A</text>
<text x="119.3" y="115.8">STAT6</text>
<text x="61" y="120.9">TEMP_B</text>
<text x="61" y="123.4">TEMP_C</text>
<text x="119.3" y="126">TS-ESP</text>
<text x="210.6" y="123.4">CAD Note: One for status by each battery</text>
<text x="119.3" y="128.5">LEDS</text>
<text x="186.7" y="145.7">JP2</text>
<text x="134.6" y="156.4">ESP32-S2-MINI-1</text>
<text x="93.4" y="166.5">JP1</text>
</g>
<g font-size="2.1" fill="#808080">
<text x="229.4" y="27.7">VDD</text>
<text x="238.5" y="26.6">1</text>
<text x="212.3" y="31.7">4</text>
<text x="218.2" y="32.8">DIN</text>
<text x="227.8" y="32.8">DOUT</text>
<text x="238.5" y="31.7">2</text>
<text x="229.6" y="37.8">VSS</text>
<text x="238.5" y="36.7">3</text>
<text x="45.5" y="46.9">3</text>
<text x="21.7" y="52">TAB</text>
<text x="30.3" y="53.1">V_OUT2</text>
<text x="33.8" y="53.1">V_OUT</text>
<text x="36.2" y="48">V_IN</text>
<text x="45.5" y="52">2</text>
<text x="36.2" y="58.2">GND</text>
<text x="45.5" y="57.1">1</text>
<text x="139.3" y="57.1" transform="rotate(-90 139.3 57.1)">2</text>
<text x="238.5" y="59.6">1</text>
<text x="139.3" y="61.5" transform="rotate(-90 139.3 61.5)">1</text>
<text x="212.3" y="64.7">4</text>
<text x="218.2" y="65.8">DIN</text>
<text x="227.8" y="65.8">DOUT</text>
<text x="229.4" y="60.7">VDD</text>
<text x="238.5" y="64.7">2</text>
<text x="229.6" y="70.9">VSS</text>
<text x="238.5" y="69.8">3</text>
<text x="129.9" y="95.2">45</text>
<text x="148.8" y="91.2">3V3</text>
<text x="157.2" y="95.2">39</text>
<text x="157.2" y="90.1">3</text>
<text x="229.4" y="93.7">VDD</text>
<text x="238.5" y="92.6">1</text>
<text x="131.1" y="100.2">4</text>
<text x="136.9" y="101.3">IO0</text>
<text x="136.9" y="96.3">EN</text>
<text x="146.9" y="98.8">RXD0</text>
<text x="147.2" y="96.3">TXD0</text>
<text x="157.2" y="97.7">40</text>
<text x="212.3" y="97.7">4</text>
<text x="218.2" y="98.8">DIN</text>
<text x="227.8" y="98.8">DOUT</text>
<text x="238.5" y="97.7">2</text>
<text x="131.1" y="102.8">5</text>
<text x="131.1" y="105.3">6</text>
<text x="131.1" y="107.8">7</text>
<text x="136.9" y="103.9">IO1</text>
<text x="136.9" y="106.4">IO2</text>
<text x="148" y="103.9">IO19</text>
<text x="148" y="106.4">IO20</text>
<text x="157.2" y="102.8">23</text>
<text x="157.2" y="105.3">24</text>
<text x="157.2" y="107.8">25</text>
<text x="189.4" y="102.8">1</text>
<text x="189.4" y="105.3">2</text>
<text x="189.4" y="107.8">3</text>
<text x="229.6" y="103.9">VSS</text>
<text x="238.5" y="102.8">3</text>
<text x="131.1" y="110.4">8</text>
<text x="131.1" y="112.9">9</text>
<text x="136.9" y="109">IO3</text>
<text x="136.9" y="111.5">IO4</text>
<text x="148" y="109">IO21</text>
<text x="148" y="111.5">IO26</text>
<text x="157.2" y="110.4">26</text>
<text x="157.2" y="112.9">28</text>
<text x="189.4" y="110.4">4</text>
<text x="189.4" y="112.9">5</text>
<text x="129.9" y="115.4">10</text>
<text x="130" y="118">11</text>
<text x="136.9" y="116.6">IO6</text>
<text x="136.9" y="114">IO5</text>
<text x="136.9" y="119.1">IO7</text>
<text x="148" y="114">IO33</text>
<text x="148" y="116.6">IO34</text>
<text x="148" y="119.1">IO35</text>
<text x="157.2" y="115.4">29</text>
<text x="157.2" y="118">31</text>
<text x="189.4" y="115.4">6</text>
<text x="189.4" y="118">7</text>
<text x="129.9" y="120.5">12</text>
<text x="129.9" y="123.1">13</text>
<text x="129.9" y="125.6">14</text>
<text x="136.9" y="121.7">IO8</text>
<text x="136.9" y="124.2">IO9</text>
<text x="148" y="121.7">IO36</text>
<text x="148" y="124.2">IO37</text>
<text x="157.2" y="120.5">32</text>
<text x="157.2" y="123.1">33</text>
<text x="157.2" y="125.6">34</text>
<text x="188.3" y="125.6">10</text>
<text x="189.4" y="120.5">8</text>
<text x="189.4" y="123.1">9</text>
<text x="129.9" y="128.1">15</text>
<text x="129.9" y="130.7">16</text>
<text x="136.9" y="126.7">IO10</text>
<text x="136.9" y="129.3">IO11</text>
<text x="136.9" y="131.8">IO12</text>
<text x="148" y="126.7">IO38</text>
<text x="148" y="129.3">IO39</text>
<text x="148" y="131.8">IO40</text>
<text x="157.2" y="128.1">35</text>
<text x="157.2" y="130.7">36</text>
<text x="188.3" y="130.7">12</text>
<text x="188.4" y="128.1">11</text>
<text x="93.8" y="135.8">11</text>
<text x="129.9" y="133.2">17</text>
<text x="129.9" y="135.8">18</text>
<text x="136.9" y="134.4">IO13</text>
<text x="136.9" y="136.9">IO14</text>
<text x="148" y="134.4">IO41</text>
<text x="148" y="136.9">IO42</text>
<text x="157.2" y="133.2">37</text>
<text x="157.2" y="135.8">38</text>
<text x="188.3" y="133.2">13</text>
<text x="188.3" y="135.8">14</text>
<text x="93.8" y="143.4">8</text>
<text x="93.8" y="140.8">9</text>
<text x="93.8" y="138.3">10</text>
<text x="129.9" y="138.3">19</text>
<text x="129.9" y="140.8">20</text>
<text x="129.9" y="143.4">21</text>
<text x="136.9" y="139.4">IO15</text>
<text x="136.9" y="142">IO16</text>
<text x="148" y="139.4">IO45</text>
<text x="148" y="142">IO46</text>
<text x="157.2" y="138.3">41</text>
<text x="157.2" y="140.8">44</text>
<text x="188.3" y="138.3">15</text>
<text x="188.3" y="140.8">16</text>
<text x="93.8" y="148.5">6</text>
<text x="93.8" y="145.9">7</text>
<text x="129.9" y="145.9">22</text>
<text x="136.9" y="144.5">IO17</text>
<text x="136.9" y="147.1">IO18</text>
<text x="149.5" y="147.1">NC</text>
<text x="157.2" y="145.9">27</text>
<text x="93.8" y="153.5">4</text>
<text x="93.8" y="151">5</text>
<text x="147.9" y="152.1">GND</text>
<text x="157.2" y="151">1*33</text>
<text x="93.8" y="161.2">1</text>
<text x="93.8" y="158.6">2</text>
<text x="93.8" y="156.1">3</text>
</g>
<g font-size="1.8" fill="#808080">
<text x="175.9" y="19">3.3V</text>
<text x="186.1" y="19">5.0V</text>
<text x="189.2" y="22.5">R49</text>
<text x="241.9" y="21.5">5.0V</text>
<text x="189.2" y="27.1">1608</text>
<text x="189.2" y="28.6">1/8W</text>
<text x="189.2" y="25.6">21-1002</text>
<text x="189.2" y="24">10kΩ 0.1%</text>
<text x="189.2" y="30.1">25ppm/°C</text>
<text x="251.6" y="33.2">11-104A</text>
<text x="251.6" y="34.7">1608</text>
<text x="251.6" y="31.7">100nF 10%</text>
<text x="251.6" y="30.1">C23</text>
<text x="51.5" y="36.7">5.0V</text>
<text x="64.2" y="41.8">3.3V</text>
<text x="191.5" y="39.5">56-0003</text>
<text x="191.5" y="41">50V</text>
<text x="191.5" y="38">DMN53D0L</text>
<text x="191.5" y="36.4">Q8</text>
<text x="247.2" y="41.9">P</text>
<text x="251.6" y="36.2">50V</text>
<text x="251.6" y="37.7">X7R</text>
<text x="155.7" y="45.3">5C3&gt;</text>
<text x="161.6" y="45.3">IN</text>
<text x="179" y="46.9">10kΩ 0.1%</text>
<text x="179" y="45.3">R48</text>
<text x="191.5" y="42.5">500mA</text>
<text x="191.5" y="44.1">4.5mΩ</text>
<text x="77.2" y="48.9">TP12-3.3V</text>
<text x="179" y="49.9">1608</text>
<text x="179" y="51.4">1/8W</text>
<text x="179" y="53">25ppm/°C</text>
<text x="179" y="48.4">21-1002</text>
<text x="61.2" y="58.5">11-104A</text>
<text x="61.2" y="57">100nF 10%</text>
<text x="61.2" y="55.5">C30</text>
<text x="76.4" y="58.5">11-106A</text>
<text x="76.4" y="57">10µF 10%</text>
<text x="76.4" y="55.5">C29</text>
<text x="142.2" y="58">22uF 10%</text>
<text x="143.5" y="55.5">C32</text>
<text x="157.7" y="57">100nF 10%</text>
<text x="157.7" y="55.5">C31</text>
<text x="157.7" y="58.5">11-104A</text>
<text x="241.9" y="54.5">5.0V</text>
<text x="49.2" y="64.8">P</text>
<text x="56.8" y="64.8">P</text>
<text x="61.2" y="60.1">1608</text>
<text x="61.2" y="61.6">50V</text>
<text x="61.2" y="63.1">X7R</text>
<text x="72.1" y="64.8">P</text>
<text x="76.4" y="60.1">1608</text>
<text x="76.4" y="61.6">6.3V</text>
<text x="76.4" y="63.1">X5R</text>
<text x="138.1" y="64.8">P</text>
<text x="153.3" y="64.8">P</text>
<text x="157.7" y="60.1">1608</text>
<text x="157.7" y="61.6">50V</text>
<text x="157.7" y="63.1">X7R</text>
<text x="251.6" y="64.6">100nF 10%</text>
<text x="251.6" y="63.1">C24</text>
<text x="251.6" y="66.2">11-104A</text>
<text x="251.6" y="67.7">1608</text>
<text x="251.6" y="69.2">50V</text>
<text x="251.6" y="70.7">X7R</text>
<text x="247.2" y="74.9">P</text>
<text x="61.7" y="82.4">3.3V</text>
<text x="28.8" y="88.5">4B6&gt;</text>
<text x="34.7" y="88.5">IN</text>
<text x="64.8" y="89">21-1002</text>
<text x="64.8" y="87.5">10kΩ 0.1%</text>
<text x="64.8" y="86">R37</text>
<text x="241.9" y="87.5">5.0V</text>
<text x="64.8" y="90.6">1608</text>
<text x="64.8" y="92.1">1/8W</text>
<text x="64.8" y="93.6">25ppm/°C</text>
<text x="33.6" y="96.9">SW6</text>
<text x="66.3" y="101.7">11-104A</text>
<text x="66.3" y="100.2">100nF 10%</text>
<text x="66.3" y="98.7">C22</text>
<text x="102.4" y="101.2">4C6&gt;</text>
<text x="108.3" y="101.2">IN</text>
<text x="189" y="96.1">Out 4B6&gt;</text>
<text x="189.6" y="98.7">IN</text>
<text x="193" y="98.7">&lt;4B6</text>
<text x="251.6" y="99.2">11-104A</text>
<text x="251.6" y="100.7">1608</text>
<text x="251.6" y="97.7">100nF 10%</text>
<text x="251.6" y="96.1">C33</text>
<text x="31.6" y="103">[Override]</text>
<text x="32.3" y="104.5">49-0005</text>
<text x="61.9" y="108">P</text>
<text x="66.3" y="103.3">1608</text>
<text x="66.3" y="104.8">50V</text>
<text x="66.3" y="106.3">X7R</text>
<text x="71.8" y="105.3">3.3V</text>
<text x="84.5" y="105.3">3.3V</text>
<text x="97.2" y="105.3">3.3V</text>
<text x="110" y="106.3">2C1&gt;</text>
<text x="110.1" y="103.8">2A3&gt;</text>
<text x="115.9" y="103.8">IN</text>
<text x="115.9" y="106.3">IN</text>
<text x="247.2" y="108">P</text>
<text x="251.6" y="102.2">50V</text>
<text x="251.6" y="103.8">X7R</text>
<text x="35.2" y="108.1">C21</text>
<text x="74.9" y="113.4">1608</text>
<text x="74.9" y="111.9">21-1002</text>
<text x="74.9" y="110.4">10kΩ 0.1%</text>
<text x="74.9" y="108.8">R38</text>
<text x="87.6" y="113.4">1608</text>
<text x="87.6" y="111.9">21-1002</text>
<text x="87.6" y="110.4">10kΩ 0.1%</text>
<text x="87.6" y="108.8">R39</text>
<text x="100.3" y="110.4">10kΩ 0.1%</text>
<text x="100.3" y="108.8">R40</text>
<text x="100.3" y="113.4">1608</text>
<text x="100.3" y="111.9">21-1002</text>
<text x="110" y="108.8">2C1&gt;</text>
<text x="110.1" y="111.4">3A2&gt;</text>
<text x="110.1" y="113.9">3B2&gt;</text>
<text x="115.9" y="108.8">IN</text>
<text x="115.9" y="111.4">IN</text>
<text x="115.9" y="113.9">IN</text>
<text x="23.8" y="115.6">P</text>
<text x="27.6" y="114.7">100nF 10%/1608</text>
<text x="33.4" y="116.2">50V X7R</text>
<text x="33.6" y="117.7">11-104A</text>
<text x="36.6" y="116.2">/</text>
<text x="51.7" y="119">3A6&gt;</text>
<text x="57.5" y="119">IN</text>
<text x="74.9" y="114.9">1/8W</text>
<text x="74.9" y="116.5">25ppm/°C</text>
<text x="87.6" y="114.9">1/8W</text>
<text x="87.6" y="116.5">25ppm/°C</text>
<text x="100.3" y="114.9">1/8W</text>
<text x="100.3" y="116.5">25ppm/°C</text>
<text x="110" y="116.5">3C2&gt;</text>
<text x="115.9" y="116.5">IN</text>
<text x="51.6" y="124.1">3C4&gt;</text>
<text x="51.7" y="121.5">3B6&gt;</text>
<text x="57.5" y="121.5">IN</text>
<text x="57.5" y="124.1">IN</text>
<text x="99.7" y="130.7">3.3V</text>
<text x="104.8" y="130.7">5.0V</text>
<text x="110" y="126.6">&lt;2C1 Out</text>
<text x="110.1" y="129.2">&lt;5A4 Out</text>
<text x="160.9" y="156.2">P</text>
<text x="102.5" y="166.3">P</text>
</g>
</svg>
